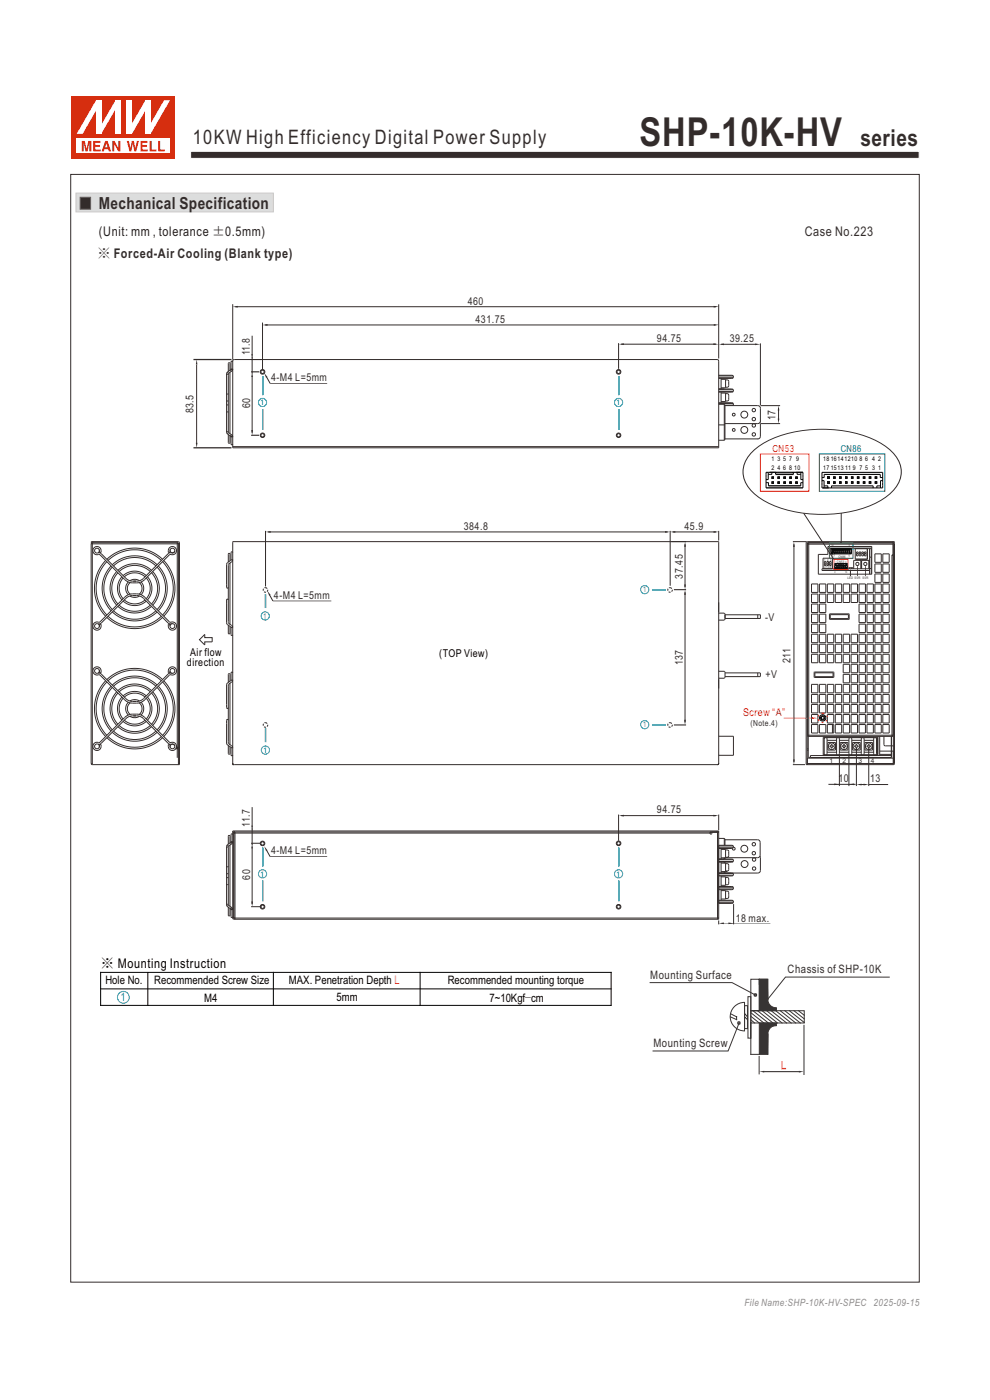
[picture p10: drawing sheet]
<svg xmlns="http://www.w3.org/2000/svg" width="210mm" height="297mm" viewBox="0 0 210 297" stroke-linecap="round" stroke-linejoin="round" font-family="sans-serif">
<path d="M21.4 209.8h108.2M31.4 206.3v7M58 206.3v6.9M89.1 206.3v7M129.6 206.3h-108.3v7h108.3M129.6 206.3v7" fill="none" stroke="#000" stroke-width=".21"/>
<circle cx="26.2" cy="211.6" r="1.25" fill="none" stroke="#008fd7" stroke-width=".21"/>
<path d="M155 215.1l1.2 .6v.6l-1.3-.6M157.9 213.3h.7v4.9h-.7zM157.9 215l.7 .7zM157.9 215.7l.7 .6M159.3 207.7h1.8v6.7h-1.8zM159.3 214.4h11.3v2.6h-11.3zM161.1 207.7h1.7v1.1h-1.7zM162.8 208.2l.1 3.8zM162.9 219.4l-.1 4.3M188.6 207.3h-22l-4.4 5.6M159.3 223.7h1.8" fill="none" stroke="#343435" stroke-width=".21"/>
<circle cx="161.9" cy="211.4" r=".06" fill="none" stroke="#343435" stroke-width=".51"/>
<path d="M161.1 207.7h1.8v4.4a1.68 1.68 0 0 0 1.8 1.7v.6h-3.6z" fill="#343435"/>
<path d="M161.1 207.7h1.8v4.4a1.68 1.68 0 0 0 1.8 1.7v.6h-3.6z" fill="none" stroke="#343435" stroke-width=".21"/>
<path d="M161.1 217h3.6v.6h-.4a1.6 1.6 0 0 0-1.4 1.4v4.7h-1.8z" fill="#343435"/>
<g fill="none" stroke="#343435" stroke-width=".21">
<path d="M137.9 208.5h17.4l4.9 2.6M155.6 213.8a3 3 0 0 1 2.3-1.2v6.1a3 3 0 0 1-2.7-1.7 3 3 0 0 1 .4-3.2zM156.7 217.1l-2.3 5.9h-15.9M158.7 211.4h.6v8.8h-.6zM159.3 217v6.7M159.3 214.8l2.7 2.2M159.3 215.6l1.8 1.4M159.3 216.4l.8 .6M159.7 214.4l3.3 2.6M160.7 214.4l3.3 2.6M161.1 217h3.6v.6h-.4a1.6 1.6 0 0 0-1.4 1.4v4.7h-1.8zM161.6 214.4l3.3 2.6"/>
<path d="M162.6 214.4l3.3 2.6M163.6 214.4l3.3 2.6M164.5 214.4l3.3 2.6M165.5 214.4l3.3 2.6M166.5 214.4l3.3 2.6M167.4 214.4l3.2 2.5M168.4 214.4l2.2 1.7M169.4 214.4l1.2 1"/>
</g>
<g fill="none" stroke="#343435" stroke-width=".51">
<path d="M162.3 212.5l.3 .1-.3 .1z"/>
<circle cx="156.7" cy="217" r=".12"/>
<circle cx="160.2" cy="211.1" r=".13"/>
</g>
<g fill="#333436">
<path d="M169.5 227.2l1 .1-1 .2z"/>
<path d="M161.1 227.3l1-.1v.3z"/>
</g>
<path d="M170.5 217.4v10.7" fill="none" stroke="#333436" stroke-width=".21"/>
<path d="M165.7 225.1h.3v1.4h.7v.3h-1z" fill="#f08519"/>
<path d="M161 224v3.9M161.9 227.3h8" fill="none" stroke="#333436" stroke-width=".21"/>
<path d="M40.4 32.1h154.6v1.5h-154.6z" fill-rule="evenodd" fill="#332c2b" stroke="#fefefe" stroke-width=".21"/>
<path d="M15.2 20.4h22v13.2h-22z" fill-rule="evenodd" fill="#d62e0f"/>
<path d="M16.3 29.4h19.8v3.1h-19.8z" fill-rule="evenodd" fill="#fefefe"/>
<g fill="#d62e0f">
<path d="M26.9 29.9h.4l.4 1.6 .3-1.6h.4l.3 1.6 .3-1.6h.5l-.6 2.2h-.4l-.3-1.7-.3 1.7h-.4z" fill-rule="evenodd"/>
<path d="M29.8 29.9h1.5v.4h-1.1v.5h1v.3h-1v.6h1.1v.4h-1.5z" fill-rule="evenodd"/>
<path d="M31.7 29.9h.5v1.8h1v.4h-1.5z" fill-rule="evenodd"/>
<path d="M33.5 29.9h.5v1.8h1v.4h-1.5z" fill-rule="evenodd"/>
<path d="M17.3 29.9h.7l.4 1.7 .3-1.7h.7v2.2h-.4v-1.8l-.4 1.8h-.5l-.4-1.8v1.8h-.4z" fill-rule="evenodd"/>
<path d="M19.8 29.9h1.5v.4h-1.1v.5h1v.3h-1v.6h1.2v.4h-1.6z" fill-rule="evenodd"/>
<path d="M22.6 30.4l.2 .9h-.5zM22.3 29.9l-.7 2.2h.4l.2-.4h.7l.2 .4h.5l-.8-2.2z" fill-rule="evenodd"/>
<path d="M23.8 29.9h.5l.8 1.5v-1.5h.4v2.2h-.4l-.9-1.6v1.6h-.4z" fill-rule="evenodd"/>
</g>
<g fill="#fff">
<path d="M24.5 21.3h1.1v7.1h-1.1z" fill-rule="evenodd"/>
<path d="M24.5 21.3h1.1l-4.1 7.1h-1.1z" fill-rule="evenodd"/>
<path d="M20.4 21.3h1.1v7.1h-1.1z" fill-rule="evenodd"/>
<path d="M20.4 21.3h1.1v.3l-4 6.8h-1.2z" fill-rule="evenodd"/>
<path d="M30.8 21.3h1.1v7.1h-1.1z" fill-rule="evenodd"/>
<path d="M34.8 21.3h1.3l-4.2 7.1h-1v-.3z" fill-rule="evenodd"/>
<path d="M26.9 21.3h1.1v7.1h-1.1z" fill-rule="evenodd"/>
<path d="M30.8 21.3h1.1v.2l-3.9 6.9h-1.1v-.3z" fill-rule="evenodd"/>
</g>
<path d="M16.1 41h41.9v4h-41.9z" fill-rule="evenodd" fill="#dcdddd" stroke="#c9caca" stroke-width=".21"/>
<path d="M17 41.8h2.2v2.6h-2.2z" fill-rule="evenodd" fill="#332c2b" stroke="#5f5d5d" stroke-width=".21"/>
<g fill="none" stroke="#332c2b" stroke-width=".21">
<path d="M49.7 76.3h102.5l.3 .3v18.4h-103.1M49.9 65.1h102M131.2 72.8v5.4M131.8 73h20.1M152.5 64.6v11.5M49.4 94.7h103.1M152.5 93.4h1.1M152.5 90.1h1.1M152.5 85.8h1.1M153.6 85.8l.2 .1v7.4l-.2 .1M153.6 85.8v7.6M153.8 86l7.2 .1 .3 .4v2.9"/>
<path d="M153.8 93.1h7M161.2 89.6l.1 3-.1 .3-.5 .2M161.3 89.3l-.1 .4-.5 .2h-6.9"/>
<circle cx="131.2" cy="78.9" r=".35"/>
<circle cx="131.2" cy="78.9" r=".49"/>
<circle cx="131.2" cy="92.3" r=".35"/>
<circle cx="131.2" cy="92.3" r=".48"/>
<circle cx="155.6" cy="91.2" r=".29"/>
<circle cx="155.6" cy="88" r=".29"/>
<circle cx="157.9" cy="88" r=".73"/>
<circle cx="157.9" cy="91.2" r=".73"/>
<circle cx="159.9" cy="88.9" r=".36"/>
<circle cx="159.9" cy="92.2" r=".36"/>
<circle cx="159.9" cy="90.3" r=".36"/>
<circle cx="159.9" cy="87" r=".35"/>
</g>
<g fill="#332c2b">
<path d="M131.2 73l1.1-.2v.4z"/>
<path d="M151.3 72.8l1.1 .2-1.1 .2z"/>
</g>
<g fill="none" stroke="#332c2b" stroke-width=".21">
<path d="M48.1 79.3l.1 .1 .2-.1M48.1 79.3v12.4M48.3 78.9l-.2 .4M48.3 78.9l.2 .3M48.4 79.3v12.4M48.5 79.2h.1M48.5 79.2l-.1 .1M48.8 78.5v-1.4l-.2-.1-.2 .1v1.7M48.8 79v13M48.9 78.5l.2 .2M48.9 78.5l-.6 .4M49 78.2l.2 .2 .2-.2"/>
<path d="M49 78.3l.1 .2 .3-.2-.3 .4M49 78.3l-.1 .2M49 78.3l.2 .1 .2-.1M49.1 78.7l-.6 .5M49.4 76.8l-.2-.2-.2 .2v1.5M49.4 64.5v11.8M49.7 76.3l-.3 .2v18.5M53.3 78.9h1.7M53.3 76.3h2.2M53.5 75.7v3.5M55.7 68.4v10M56.2 68.9h95.6"/>
<path d="M56.5 80l.8 1.3h12.1M152.5 79.6h2.8l.2 .2M152.5 79.8h3M155.5 79.8v.3M48.1 91.7l.2 .4M48.1 91.7l.1-.2 .2 .2M48.1 87.5l.1-.1 .2 .1M48.1 83.5l.1 .1 .2-.1M48.1 85.1h.3M48.1 85.9h.3M48.3 92.1h.1M48.3 92v.1"/>
<path d="M48.3 92.1l.6 .4M48.4 92.2v1.7l.2 .1 .2-.1v-1.5M48.4 91.7l.1 .1M48.5 91.8l-.2 .2M48.5 91.8l.6 .4M48.9 92.5l.1 .2M49 92.7v1.5l.1 .2 .3-.2M49.1 92.2l.3 .4-.3-.1-.1 .2M49.1 92.2l-.2 .3M49.4 92.8l-.2-.2-.2 .2M49.4 92.7l-.3-.1-.1 .1M53.3 92.3h1.7"/>
<path d="M152.5 82.5h2.7l.3 .2M152.5 85.4h2.8l.2 .2M152.5 85.6h3M152.5 83h3M152.5 82.7h3M152.5 80.1h3M153 80.3v2.2M153 83.2v2.2M153 83.4h.9v1.8h-.9M153 80.5h.9v1.8h-.9M153.8 90l-.2 .1M153.8 86h1.7"/>
<path d="M153.9 83.5h.5l.2 .3-.1 1.1-.6 .2M153.9 80.6h.5l.2 .3-.1 1.1-.6 .2M155.5 85.6v.4M155.5 82.7v.3M155.5 83l-.2 .2h-2.8M155.5 86h-.1M155.5 80.1l-.2 .2h-2.8"/>
<circle cx="55.7" cy="78.9" r=".49"/>
<circle cx="55.7" cy="78.9" r=".35"/>
<circle cx="55.7" cy="92.3" r=".48"/>
<circle cx="55.7" cy="92.3" r=".35"/>
</g>
<g fill="#332c2b">
<path d="M53.5 78.9l.2 1.1h-.4z"/>
<path d="M53.3 75.2h.4l-.2 1.1z"/>
</g>
<path d="M53.5 79.8v12" fill="none" stroke="#332c2b" stroke-width=".21"/>
<g fill="#332c2b">
<path d="M53.3 91.2h.4l-.2 1.1z"/>
<path d="M49.3 65.1l1.1-.2v.3z"/>
<path d="M55.7 69l1.1-.2v.3z"/>
<path d="M151.4 64.9l1.1 .1-1.1 .2z"/>
<path d="M151.4 68.8l1.1 .1-1.1 .2z"/>
<path d="M56 79.1l.7 .9-.3 .1z"/>
</g>
<path d="M53.5 71.2v4.1M153 73h7.4" fill="none" stroke="#332c2b" stroke-width=".21"/>
<path d="M152.5 73l1.1-.1v.3z" fill="#332c2b"/>
<path d="M161.3 72.9v13.1" fill="none" stroke="#332c2b" stroke-width=".21"/>
<path d="M160.2 72.9l1.1 .1-1.1 .2z" fill="#332c2b"/>
<path d="M161.4 86.1h4.1M161.4 89.9h4.1M165.1 86.6v2.5" fill="none" stroke="#332c2b" stroke-width=".21"/>
<g fill="#332c2b">
<path d="M165.2 86l.1 1.1h-.3z"/>
<path d="M165 88.8h.3l-.1 1.1z"/>
</g>
<path d="M41 76.3h8.1M41.7 77.3v16.8" fill="none" stroke="#332c2b" stroke-width=".21"/>
<g fill="#332c2b">
<path d="M41.7 76.3l.2 1h-.4z"/>
<path d="M41.5 93.9h.4l-.2 1.1z"/>
</g>
<g fill="none" stroke="#008fd7" stroke-width=".21">
<path d="M55.7 79.8v4M131.3 79.8v4M55.7 86.8v4.4M131.3 86.8v4.4"/>
<circle cx="55.7" cy="85.4" r=".87"/>
<circle cx="131.2" cy="85.4" r=".87"/>
</g>
<g fill="none" stroke="#332c2b" stroke-width=".21">
<path d="M41 95h8.1M171.2 115.2v47M171.3 115.1h18.4v-.2h-18.4l-.3 .2v47.1h18.5M171.3 115.1l-.1 .1M171.3 115.4h18.1M171.3 115.4h.3M171.6 115.2v41M173.6 117.6v4.2M185.6 117.5h1.3v1.8h-1.3zM185.6 119.6h1.3v1.8h-1.3zM187.3 117.5h1.3v1.8h-1.3zM187.3 119.6h1.3v1.8h-1.3z"/>
<path d="M189.2 117.8h.3v38.2h-18.2M189.4 114.9v.2M189.4 117.7v-2.5h-18.1v41h18.2M189.5 115.1l.2 .3v46.6M189.5 117.7h-.3v38.5M189.6 115.2l-.1 .2v46.6M172.1 123.9h1.4v1.8h-1.4zM172.1 126h1.4v1.8h-1.4zM172.1 128.1h1.4v1.8h-1.4zM172.1 130.3h1.4v1.8h-1.4zM172.1 132.4h1.4v1.8h-1.4zM172.1 134.5h1.4v1.8h-1.4z"/>
<path d="M172.1 136.7h1.4v1.8h-1.4zM172.1 138.8h1.4v1.8h-1.4zM173.8 123.9h1.4v1.8h-1.4zM173.8 126h1.4v1.8h-1.4zM173.8 128.1h1.4v1.8h-1.4zM173.8 130.3h1.4v1.8h-1.4zM173.8 132.4h1.4v1.8h-1.4zM173.8 134.5h1.4v1.8h-1.4zM173.8 136.7h1.4v1.8h-1.4zM173.8 138.8h1.4v1.8h-1.4zM175.5 123.9h1.4v1.8h-1.4zM175.5 126h1.4v1.8h-1.4z"/>
<path d="M175.5 134.5h1.4v1.8h-1.4zM175.5 136.7h1.4v1.8h-1.4zM175.5 138.8h1.4v1.8h-1.4zM175.9 130.3l4.2-.1v1.1l-4.1 .1zM176.1 130.4h3.9v.8h-3.9zM177.2 123.9h1.3v1.8h-1.3zM177.2 126h1.3v1.8h-1.3zM177.2 134.5h1.3v1.8h-1.3zM177.2 136.7h1.3v1.8h-1.3zM177.2 138.8h1.3v1.8h-1.3zM178.9 123.9h1.3v1.8h-1.3zM178.9 126h1.3v1.8h-1.3z"/>
<path d="M178.9 134.5h1.3v1.8h-1.3zM178.9 136.7h1.3v1.8h-1.3zM178.9 138.8h1.3v1.8h-1.3zM180.5 123.9h1.4v1.8h-1.4zM180.5 126h1.4v1.8h-1.4zM180.5 134.5h1.4v1.8h-1.4zM180.5 136.7h1.4v1.8h-1.4zM180.5 138.8h1.4v1.8h-1.4zM182.2 123.9h1.4v1.8h-1.4zM182.2 126h1.4v1.8h-1.4zM182.2 128.1h1.4v1.8h-1.4zM182.2 130.3h1.4v1.8h-1.4z"/>
<path d="M182.2 132.4h1.4v1.8h-1.4zM182.2 134.5h1.4v1.8h-1.4zM182.2 136.7h1.4v1.8h-1.4zM182.2 138.8h1.4v1.8h-1.4zM183.9 138.8h1.4v1.8h-1.4zM183.9 136.7h1.4v1.8h-1.4zM183.9 123.9h1.4v1.8h-1.4zM183.9 126h1.4v1.8h-1.4zM183.9 128.1h1.4v1.8h-1.4zM183.9 130.3h1.4v1.8h-1.4zM183.9 132.4h1.4v1.8h-1.4zM183.9 134.5h1.4v1.8h-1.4z"/>
<path d="M185.6 138.8h1.3v1.8h-1.3zM185.6 136.7h1.3v1.8h-1.3zM185.6 121.8h1.3v1.8h-1.3zM185.6 123.9h1.3v1.8h-1.3zM185.6 126h1.3v1.8h-1.3zM185.6 128.1h1.3v1.8h-1.3zM185.6 130.3h1.3v1.8h-1.3zM185.6 132.4h1.3v1.8h-1.3zM185.6 134.5h1.3v1.8h-1.3zM187.3 138.8h1.3v1.8h-1.3zM187.3 136.7h1.3v1.8h-1.3zM187.3 134.5h1.3v1.8h-1.3z"/>
<path d="M187.3 121.8h1.3v1.8h-1.3zM187.3 123.9h1.3v1.8h-1.3zM187.3 126h1.3v1.8h-1.3zM187.3 128.1h1.3v1.8h-1.3zM187.3 130.3h1.3v1.8h-1.3zM187.3 132.4h1.3v1.8h-1.3zM155.5 156.2v4M171.2 159.2h.2M171.2 158.9h.2M171.3 156h.3M171.4 156.2v4.6M172.1 153.7h1.4v1.8h-1.4z"/>
<path d="M172.1 151.6h1.4v1.8h-1.4zM172.1 149.4h1.4v1.8h-1.4zM172.1 145.2h1.4v1.8h-1.4zM172.1 147.3h1.4v1.8h-1.4zM172.7 142.6h4.1l.1 1.1h-4.2zM172.9 142.7h3.8v.9h-3.8zM173.8 153.7h1.4v1.8h-1.4zM173.8 149.4h1.4v1.8h-1.4zM173.8 145.2h1.4v1.8h-1.4zM173.8 147.3h1.4v1.8h-1.4zM174.8 156.5v.3M174.8 159.9v.2"/>
<path d="M175.3 156.5h10.6v3.6h-10.6M175.5 153.7h1.4v1.8h-1.4zM175.5 151.6h1.4v1.8h-1.4zM175.5 149.4h1.4v1.8h-1.4zM175.5 145.2h1.4v1.8h-1.4zM175.5 147.3h1.4v1.8h-1.4zM176.6 153.7v1.8M177.2 153.7h1.3v1.8h-1.3zM177.2 151.6h1.3v1.8h-1.3zM177.2 149.4h1.3v1.8h-1.3zM177.2 147.3h1.3v1.8h-1.3zM177.2 145.2h1.3v1.8h-1.3z"/>
<path d="M177.6 156.5l-.1 .2v3.2l.1 .2M177.9 156.5l.2 .2v3.2l-.2 .2M178.1 159.6h2M178.1 157.1h2M178.2 157.5h1.7v1.6h-1.7zM178.7 158.2h.2v-.3h.2v.3h.3v.2h-.3v.3h-.2v-.3h-.2zM178.9 153.7h1.3v1.8h-1.3zM178.9 151.6h1.3v1.8h-1.3zM178.9 149.4h1.3v1.8h-1.3zM178.9 147.3h1.3v1.8h-1.3zM178.9 145.2h1.3v1.8h-1.3zM178.9 140.9h1.3v1.8h-1.3z"/>
<path d="M178.9 143.1h1.3v1.8h-1.3zM180.2 156.5l-.1 .3v3.1l.1 .2M180.5 156.5l.2 .3v3.1l-.2 .2M180.5 153.7h1.4v1.8h-1.4zM180.5 151.6h1.4v1.8h-1.4zM180.5 149.4h1.4v1.8h-1.4zM180.5 147.3h1.4v1.8h-1.4zM180.5 145.2h1.4v1.8h-1.4zM180.5 143.1h1.4v1.8h-1.4zM180.5 140.9h1.4v1.8h-1.4zM180.7 159.6h2M180.7 157.1h2"/>
<path d="M180.9 157.5h1.6v1.6h-1.6zM181.6 157.9h.2v.3h.3v.2h-.3v.3h-.2v-.3h-.3v-.2h.3zM181.7 158.6v8.2M182.2 153.7h1.4v1.8h-1.4zM182.2 151.6h1.4v1.8h-1.4zM182.2 149.4h1.4v1.8h-1.4zM182.2 147.3h1.4v1.8h-1.4zM182.2 145.2h1.4v1.8h-1.4zM182.2 143.1h1.4v1.8h-1.4zM182.2 140.9h1.4v1.8h-1.4zM182.8 156.5l-.1 .3v3.1l.1 .2M183.2 156.5l.1 .3v3.1l-.1 .2"/>
<path d="M183.3 159.6h2M183.3 157.1h2M183.5 157.5h1.6v1.6h-1.6zM183.9 158.2h.3v-.3h.2v.3h.3v.2h-.3v.3h-.2v-.3h-.3zM183.9 153.7h1.4v1.8h-1.4zM183.9 151.6h1.4v1.8h-1.4zM183.9 149.4h1.4v1.8h-1.4zM183.9 147.3h1.4v1.8h-1.4zM183.9 145.2h1.4v1.8h-1.4zM183.9 143.1h1.4v1.8h-1.4zM183.9 140.9h1.4v1.8h-1.4zM184.3 158.6v8.2"/>
<path d="M185.5 156.5l-.2 .2v3.2l.2 .2M185.6 153.7h1.3v1.8h-1.3zM185.6 151.6h1.3v1.8h-1.3zM185.6 149.4h1.3v1.8h-1.3zM185.6 147.3h1.3v1.8h-1.3zM185.6 145.2h1.3v1.8h-1.3zM185.6 143.1h1.3v1.8h-1.3zM185.6 140.9h1.3v1.8h-1.3zM185.8 156.5l.1 .3M185.9 159.9l-.1 .2M186.2 156.2v4.1M186.6 156.2v4.1"/>
<path d="M187.3 153.7h1.3v1.8h-1.3zM187.3 151.6h1.3v1.8h-1.3zM187.3 149.4h1.3v1.8h-1.3zM187.3 147.3h1.3v1.8h-1.3zM187.3 145.2h1.3v1.8h-1.3zM187.3 143.1h1.3v1.8h-1.3zM187.3 140.9h1.3v1.8h-1.3zM187.5 156.2l.1 1.9 1.8 .1 .1 .1M189.1 156.2v4.5M189.2 156h.3M189.5 151.7h.1M189.5 159.3v2.9"/>
<path d="M189.5 159.2l-.1 .1h-2.8M155.5 179.5v.3M155.6 179.8a.29 .29 0 0 1 .3 .2 .29 .29 0 0 1-.3 .3 .29 .29 0 0 1-.2-.3M160.7 178.2l.4 .1 .1 .3v2.9l-.2 .3-.3 .2M171.2 162l.1 .1M171.3 162h18.4M171.9 160.7l-.2-.1v.2M171.9 160.7h17.2M174.6 160.3v-3.9h11.5v3.9M174.6 160.2h11.5M182.2 166.4h1.5M184.3 166.4h4.1"/>
<path d="M186.6 160h2.5M189.1 160.3h-17.2v.4M189.5 160.8h-18.1l-.1 .3v1.1M189.7 162l-.2 .2M155.5 188.2v.4M155.5 191.1v.4M155.5 185.3v.4M155.5 182.4v.4M155.6 191.8v4.3M161.2 181.6l.1 3.1-.3 .4-5.6 .1"/>
<circle cx="179" cy="158.3" r=".7"/>
<circle cx="181.7" cy="158.3" r=".7"/>
<circle cx="184.3" cy="158.3" r=".7"/>
<circle cx="159.9" cy="179.1" r=".36"/>
<circle cx="157.9" cy="180" r=".73"/>
<circle cx="157.9" cy="183.3" r=".73"/>
<circle cx="159.9" cy="181" r=".36"/>
<circle cx="160" cy="182.3" r=".36"/>
<circle cx="160" cy="184.3" r=".36"/>
</g>
<g fill="#332c2b">
<path d="M181.7 166.4l1.1-.1v.3z"/>
<path d="M183.2 166.3l1.1 .1-1.1 .2z"/>
</g>
<path d="M175.7 166.4h5.8M178.1 160.1v6.7M180.1 160.1v6.7" fill="none" stroke="#332c2b" stroke-width=".21"/>
<g fill="#332c2b">
<path d="M177 166.2l1.1 .2-1.1 .2z"/>
<path d="M180.1 166.4l1.1-.2v.4z"/>
</g>
<g fill="none" stroke="#332c2b" stroke-width=".21">
<path d="M49.4 114.9h103.1v47.1l-.3 .2M142.2 112.6v11.7M142.7 112.8h9.2M152.5 112.6v2.1M168.2 114.9h2.8M168.4 115.5v46.2M170.5 108.9l6.4 9.8M173.6 117.6h2v-1.7h9.3v5.9h-11.3M174.9 119.1h.3v.9h-.3zM174.9 119.6h.3M175.4 119.1h.3v.9h-.3zM175.4 119.6h.3"/>
<path d="M175.6 116.4h9.3M175.6 116h9.3M176 119.1h.3v.9h-.3zM176 119.6h.3M181.4 116.4v2.2h2.6v-2.2M181.7 117.1h.3v.8h-.3zM181.7 117.4h.3M182.2 117.1h.4v.8h-.4zM182.2 117.4h.4M182.7 119.1h.1M182.8 117.1h.3v.8h-.3zM182.8 117.4h.3"/>
<path d="M183.4 117.1h.3v.8h-.3zM183.4 117.4h.3M184.4 116.4v5.4M184.4 118.2h.4M184.8 116.4v5.4M160.7 130.4v.8M161.3 130.4v.8M174.6 120.7v-2.3h2v2.3M179.9 120.7v-.3h1v.3M180.2 120.4v.3M180.4 120.9v1.3M180.6 120.4v.3"/>
<path d="M181.1 120.7v-1.8h1.6v1.8M181.9 120.1v2.1M182.8 120.7v-1.8h1.5v1.8M183.6 120.1v2.1M184.4 120.7h-10v.3h10M184.4 120.6h.4M152.5 156.2h3M160.7 142.7v.8M161.3 142.7v.8M174.8 156.5h.5l.1 .2v3.2l-.1 .2h-.5M175 156.5l-.2 .2v3.2l.2 .2M175.4 159.6h2.1"/>
<path d="M175.4 157.1h2.1M175.6 157.5h1.6v1.6h-1.6zM176 158.2h.3v-.3h.2v.3h.3v.2h-.3v.3h-.2v-.3h-.3zM49.4 176.3h103.1v18.7h-102.9M49.4 176.5h103.1M49.6 176.7h101M150.6 176.5l.1 .4M151 176.5l-.1 .4-.3-.1M152.1 176.3v.2M152.2 176.5v18.5M152.5 161.9l-.3 .3h-102.5M152.5 177.9h1.1"/>
<path d="M152.5 176.5l-1.8 .1M152.5 160.2h3M153.6 177.9l.2 .1v1.3M153.6 177.9v1.4M153.8 178.2h6.9M168.2 162.2h2.6M49.6 194.8h102.9M153.6 180v.2M153.6 182v.2M153.8 180v.2M153.8 182v.1M154.1 182h6.6"/>
<circle cx="181.9" cy="119.6" r=".34"/>
<circle cx="183.6" cy="119.6" r=".33"/>
<circle cx="176.4" cy="158.3" r=".71"/>
<circle cx="131.2" cy="178.9" r=".48"/>
<circle cx="131.2" cy="178.9" r=".35"/>
<circle cx="131.2" cy="192.4" r=".48"/>
<circle cx="131.2" cy="192.4" r=".35"/>
</g>
<path d="M175.9 115.2h5v3.2h-5z" fill="none" stroke="#009b4c" stroke-width=".21"/>
<path d="M176.9 118.7h3v2.2h-3z" fill="none" stroke="#e62129" stroke-width=".21"/>
<g fill="#000" stroke="#000" stroke-width=".21">
<path d="M163.8 101.2h.3v.3h-.3z" fill-rule="evenodd"/>
<path d="M163.8 102.2h.3v.3h-.3z" fill-rule="evenodd"/>
<path d="M165 102.2h.3v.3h-.3z" fill-rule="evenodd"/>
<path d="M165 101.2h.3v.3h-.3z" fill-rule="evenodd"/>
<path d="M166.3 102.2h.3v.3h-.3z" fill-rule="evenodd"/>
<path d="M166.3 101.2h.3v.3h-.3z" fill-rule="evenodd"/>
<path d="M167.5 102.2h.4v.3h-.4z" fill-rule="evenodd"/>
<path d="M167.5 101.2h.4v.3h-.4z" fill-rule="evenodd"/>
<path d="M168.8 102.2h.3v.3h-.3z" fill-rule="evenodd"/>
<path d="M168.8 101.2h.3v.3h-.3z" fill-rule="evenodd"/>
<path d="M175.6 101.2h.3v.3h-.3z" fill-rule="evenodd"/>
<path d="M175.6 102.2h.3v.3h-.3z" fill-rule="evenodd"/>
<path d="M175.6 101.2h.3v.3h-.3z" fill-rule="evenodd"/>
<path d="M175.6 102.2h.3v.3h-.3z" fill-rule="evenodd"/>
<path d="M176.8 101.2h.3v.3h-.3z" fill-rule="evenodd"/>
<path d="M176.8 102.2h.3v.3h-.3z" fill-rule="evenodd"/>
<path d="M178.1 101.2h.3v.3h-.3z" fill-rule="evenodd"/>
<path d="M178.1 102.2h.3v.3h-.3z" fill-rule="evenodd"/>
<path d="M179.4 101.2h.3v.3h-.3z" fill-rule="evenodd"/>
<path d="M179.4 102.2h.3v.3h-.3z" fill-rule="evenodd"/>
<path d="M180.6 101.2h.3v.3h-.3z" fill-rule="evenodd"/>
<path d="M180.6 102.2h.3v.3h-.3z" fill-rule="evenodd"/>
<path d="M181.9 101.2h.3v.3h-.3z" fill-rule="evenodd"/>
<path d="M181.9 102.2h.3v.3h-.3z" fill-rule="evenodd"/>
<path d="M183.1 101.2h.4v.3h-.4z" fill-rule="evenodd"/>
<path d="M183.1 102.2h.4v.3h-.4z" fill-rule="evenodd"/>
<path d="M184.4 101.2h.3v.3h-.3z" fill-rule="evenodd"/>
<path d="M184.4 102.2h.3v.3h-.3z" fill-rule="evenodd"/>
<path d="M185.7 101.2h.3v.3h-.3z" fill-rule="evenodd"/>
<path d="M185.7 102.2h.3v.3h-.3z" fill-rule="evenodd"/>
</g>
<g fill="none" stroke="#000" stroke-width=".21">
<path d="M162.5 102.4h.5M162.5 101.4v-1.2h7.8v1.2M163 100.2v1.5h-.5M163 100.6h.7M163.7 100.2v.4M163.8 101.2h.3v.3h-.3zM163.8 102.2h.3v.3h-.3zM164.5 100.6h3.8M164.5 100.2v.4M165 102.2h.3v.3h-.3zM165 101.2h.3v.3h-.3zM166.3 102.2h.3v.3h-.3z"/>
<path d="M166.3 101.2h.3v.3h-.3zM167.5 102.2h.4v.3h-.4zM167.5 101.2h.4v.3h-.4zM168.3 100.2v.4M168.8 102.2h.3v.3h-.3zM168.8 101.2h.3v.3h-.3zM169.1 100.6h.8M169.1 100.2v.4M169.8 102.4h.5M169.9 100.2v1.5h.4M174.3 102h.5v1.5M174.4 102.3v1.2h12.8v-1.2"/>
<path d="M174.4 101.3h.4M174.8 103.1h.8M175.6 101.2h.3v.3h-.3zM175.6 102.2h.3v.3h-.3zM175.6 103.1v.4M176.4 103.1h8.8M176.4 103.1v.4M176.8 101.2h.3v.3h-.3zM176.8 102.2h.3v.3h-.3zM178.1 101.2h.3v.3h-.3zM178.1 102.2h.3v.3h-.3zM179.4 101.2h.3v.3h-.3z"/>
<path d="M179.4 102.2h.3v.3h-.3zM180.6 101.2h.3v.3h-.3zM180.6 102.2h.3v.3h-.3zM181.9 101.2h.3v.3h-.3zM181.9 102.2h.3v.3h-.3zM183.1 101.2h.4v.3h-.4zM183.1 102.2h.4v.3h-.4zM184.4 101.2h.3v.3h-.3zM184.4 102.2h.3v.3h-.3zM185.2 103.1v.4M185.7 101.2h.3v.3h-.3zM185.7 102.2h.3v.3h-.3z"/>
<path d="M186.7 101.3h.5M186.8 103.1h-.8v.4M187.2 102h-.4v1.5"/>
</g>
<g fill="#332c2b">
<path d="M151.4 112.7l1.1 .1-1.1 .2z"/>
<path d="M168.4 114.9l.2 1.1h-.4z"/>
<path d="M168.2 161.1h.4l-.2 1.1z"/>
<path d="M145.1 152.7h.4l-.2 1.1z"/>
<path d="M142.2 112.8l1.1-.1v.3z"/>
</g>
<path d="M56.9 112.8h84.7" fill="none" stroke="#332c2b" stroke-width=".21"/>
<path d="M141.1 112.7l1.1 .1-1.1 .2z" fill="#332c2b"/>
<path d="M142.4 114.9h3.1M145.3 115.5v9" fill="none" stroke="#332c2b" stroke-width=".21"/>
<g fill="#332c2b">
<path d="M145.3 114.9l.2 1.1h-.4z"/>
<path d="M145.1 124h.4l-.2 1.1z"/>
</g>
<path d="M142.9 125.1h2.6M145.3 125.7v27.5M142.9 153.8h2.6" fill="none" stroke="#332c2b" stroke-width=".21"/>
<path d="M145.3 125.1l.2 1.1h-.4z" fill="#332c2b"/>
<path d="M152.5 195.3v.8M153 195.9h10.4" fill="none" stroke="#332c2b" stroke-width=".21"/>
<g fill="#332c2b">
<path d="M152.5 195.9l1.1-.2v.4z"/>
<path d="M154.5 195.7l1.1 .2-1.1 .2z"/>
</g>
<g fill="none" stroke="#332c2b" stroke-width=".21">
<path d="M131.2 172.8v5.6M131.8 173h20.1M152.5 179.5h3l-.2-.2h-2.8v12.3h2.8l.2-.1h-3M152.5 179.8h3l-.3 .2h-2.7M152.5 188.6h3l-.3 .1h-2.7M152.5 188.1h2.8l.2 .1h-3M152.5 182.2h2.8l.2 .2h-3M152.5 182.8h3l-.2 .1h-2.8M152.5 191h2.8l.2 .1h-3M152.5 185.1h2.7l.3 .2h-3M152.5 185.7h3l-.2 .1h-2.8M153 180v2.2"/>
<path d="M153 182.9v2.2M153 185.8v2.3M153 188.7v2.3M153 188.9h.9v1.8h-.9M153 180.2h.9v1.8h-.9M153 183.1h.9v1.8h-.9M153 186h.9v1.8h-.9M153.6 182v.2M153.6 182.9v.2M153.6 184.9v.2M153.8 182v.2M153.8 182.9v.2"/>
<path d="M153.8 184.9v.2M153.9 189l.5 .1 .2 .2-.1 1.1-.6 .2M153.9 186.1h.5l.2 .3-.1 1.1-.6 .2M153.9 183.2h.5l.2 .3-.1 1.1-.6 .2M153.9 180.3h.5l.2 .3-.1 1.1-.6 .2M154.3 184.8l-.4 .1M154.3 181.9l-.4 .1"/>
</g>
<g fill="#332c2b">
<path d="M131.2 173l1.1-.1v.3z"/>
<path d="M151.3 172.9l1.1 .1-1.1 .2z"/>
</g>
<g fill="none" stroke="#332c2b" stroke-width=".21">
<path d="M56.3 112.6v11.8M57.1 126.1l.8 1.4h12.4M152.5 130.1h1.1l.2 .2v1.1l-.2 .1-1.1 .1M152.5 127.8v2M153.8 131.2h7.5M153.8 130.4h7.5M152.5 142.4h1.1l.2 .2v1.1l-.2 .2h-1.1M152.5 144.1v2M153.8 143.5h7.4M153.8 142.7h7.4"/>
<circle cx="55.7" cy="178.9" r=".48"/>
<circle cx="55.7" cy="178.9" r=".35"/>
<circle cx="55.7" cy="192.4" r=".48"/>
<circle cx="55.7" cy="192.4" r=".35"/>
</g>
<path d="M56.3 112.8l1.1-.1v.3z" fill="#332c2b"/>
<g fill="none" stroke="#332c2b" stroke-width=".21">
<path d="M19.3 115.4h18.5M19.4 114.9h18.4l.3 .2v47.1h-18.5M19.4 115.1h18.4v47.1M21.5 117.5l5.4 5.4 .8 .3 1.3 .1 .7-.1 .6-.4 5.4-5.4 .3-.1a.63 .63 0 0 0 .8 0 .63 .63 0 0 0 .2-.7 .51 .51 0 0 0-.5-.3 .51 .51 0 0 0-.4 .5v.4h-.4v-.4a.89 .89 0 0 1 1.1-.8 .89 .89 0 0 1 .6 1.3 .89 .89 0 0 1-1.3 .3l-5.5 5.4-.7 .5-.8 .1h-1.4l-1-.4-5.5-5.5M22.7 118.6a8.5 8.5 0 0 1 11.8 0M22.9 118.9a8.2 8.2 0 0 1 11.3 0M23.8 119.8a6.9 6.9 0 0 1 9.5 0M34.5 119.2a8.2 8.2 0 0 1 0 11.3M34.7 118.9a8.5 8.5 0 0 1 0 11.8M36.1 116.6a.5 .5 0 0 0 .3 .6 .5 .5 0 0 0 .7-.3M37.6 115.1v45.7M37.6 115.1v.3"/>
<path d="M48.8 119v-1.5l-.2-.1-.2 .1v1.7M48.8 119.4v13M49 118.6l.1 .2 .3-.1M49.4 117.2l-.3-.1-.1 .1v1.6l-.9 .9v4.9l.2 .2 .1-.2M49.4 118.8l-1 .9v12.5l1 .8M49.4 114.9v47.3h.2M21.2 131.9l5.6-5.5 .7-.3 1.5-.1 .9 .2 .7 .4 5.4 5.4a.94 .94 0 0 1 1.2 .3 .94 .94 0 0 1-.1 1.2 .87 .87 0 0 1-.9 .1 .87 .87 0 0 1-.5-.8v-.4h.4v.4M21.5 132.2l5.4-5.5 1-.3 1.2-.1 1.2 .5 5.7 5.5a.84 .84 0 0 1 1.1 .4 .51 .51 0 0 1-.5 .6 .51 .51 0 0 1-.5-.5M22.7 131a8.5 8.5 0 0 0 11.8 0M22.9 130.7a8.2 8.2 0 0 0 11.3 0M23.8 129.8a6.9 6.9 0 0 0 9.5 0M24.1 120.1a6.5 6.5 0 0 1 9 0"/>
<path d="M24.1 129.6a6.6 6.6 0 0 0 9 0M25 121a5.2 5.2 0 0 1 7.1 0M25 128.6a5.2 5.2 0 0 0 7.1 0M25 121.5a4.9 4.9 0 0 0 0 6.6M25.3 121.2a4.9 4.9 0 0 1 6.6 0M25.3 128.4a4.9 4.9 0 0 0 6.6 0M25.9 122.4a3.7 3.7 0 0 0 0 4.9M26.1 122.1a3.6 3.6 0 0 1 4.9 0M26.1 127.5a3.7 3.7 0 0 0 4.9 0M26.1 122.6a3.3 3.3 0 0 0 0 4.4M26.4 122.4a3.3 3.3 0 0 1 4.4 0M26.4 127.3a3.3 3.3 0 0 0 4.4 0"/>
<path d="M27.2 123.5a1.9 1.9 0 0 0 0 2.7M27.6 126.4l.9 .3 1.1-.3M27.6 123.2l.8-.3 .7 .1 .5 .2M27.6 123.6a1.58 1.58 0 0 0 0 2.5M28.3 123.3h.6M28.3 126.3h.6M29.5 123.6a1.57 1.57 0 0 1 0 2.5M29.9 123.5a1.93 1.93 0 0 1 0 2.7M31 122.6a3.3 3.3 0 0 1 0 4.4M31.3 122.4a3.7 3.7 0 0 1 0 4.9M32.1 121.5a4.9 4.9 0 0 1 0 6.6M32.4 121.2a5.2 5.2 0 0 1 0 7.2"/>
<path d="M33.3 120.3a6.6 6.6 0 0 1 0 9M33.6 120.1a6.9 6.9 0 0 1 0 9.5M36.6 132.3l-.4 .2-.1 .3M43.4 134.6v.7h1.6v.9h-1.6v.6l-1.1-1.1zM48.4 127.3l-.2-.2-.1 .1v5l.9 .8v1.6l.2 .2 .2-.1M48.4 132.6v1.7l.2 .2 .2-.2v-1.4M49.4 133.2l-.3-.1-.1 .1M21.2 157.4l5.5-5.4 1-.5h1.4l.8 .2 .7 .4 5.4 5.4a.93 .93 0 0 1 1.3 .4 .93 .93 0 0 1-.4 1.2 .87 .87 0 0 1-1.2-.8v-.3h.4v.3a.53 .53 0 0 0 .7 .5 .53 .53 0 0 0 .3-.8 .53 .53 0 0 0-.9-.1l-.5-.2-5.4-5.3-.6-.4-.7-.1h-1.3l-.8 .4-5.4 5.4M22.7 156.5a8.5 8.5 0 0 0 11.8 0M22.7 144.2a8.5 8.5 0 0 1 11.8 0M22.9 144.4a8.2 8.2 0 0 1 11.3 0M22.9 156.2a8.2 8.2 0 0 0 11.3 0"/>
<path d="M23.8 145.3a6.9 6.9 0 0 1 9.5 0M23.8 155.3a6.9 6.9 0 0 0 9.5 0M24.1 155.1a6.5 6.5 0 0 0 9 0M24.1 145.6a6.6 6.6 0 0 1 9 0M25 154.2a5.2 5.2 0 0 0 7.1 0M25 146.5a5.2 5.2 0 0 1 7.1 0M25 147a4.9 4.9 0 0 0 0 6.6M25.3 153.9a4.9 4.9 0 0 0 6.6 0M25.3 146.8a4.9 4.9 0 0 1 6.6 0M25.9 147.9a3.7 3.7 0 0 0 0 4.9M26.1 153a3.6 3.6 0 0 0 4.9 0M26.1 147.6a3.6 3.6 0 0 1 4.9 0"/>
<path d="M26.1 148.1a3.3 3.3 0 0 0 0 4.4M26.4 152.8a3.3 3.3 0 0 0 4.4 0M26.4 147.9a3.3 3.3 0 0 1 4.4 0M27.2 149a1.9 1.9 0 0 0 0 2.7M27.6 148.7l.9-.3 1.1 .3M27.6 152l.8 .2h.7l.5-.2M27.6 149.1a1.58 1.58 0 0 0 0 2.5M28.3 151.9h.6M28.3 148.8h.6M29.5 149.1a1.57 1.57 0 0 1 0 2.5M29.9 149a1.93 1.93 0 0 1 0 2.7M31 148.1a3.3 3.3 0 0 1 0 4.4"/>
<path d="M31.3 147.9a3.7 3.7 0 0 1 0 4.9M32.1 147a4.9 4.9 0 0 1 0 6.6M32.4 146.8a5.2 5.2 0 0 1 0 7.1M33.3 145.8a6.6 6.6 0 0 1 0 9M33.6 145.6a6.9 6.9 0 0 1 0 9.5M34.5 144.7a8.2 8.2 0 0 1 0 11.3M34.7 144.4a8.5 8.5 0 0 1 0 11.8M36.1 142.3v.4h-.4v-.4a.89 .89 0 0 1 1.1-.8 .89 .89 0 0 1 .6 1.3 .89 .89 0 0 1-1.3 .4l-5.5 5.4-.7 .4-.9 .2-1.5-.1-.7-.3-5.6-5.6M36.1 142.3a.53 .53 0 0 1 .7-.4 .53 .53 0 0 1 .3 .8 .53 .53 0 0 1-.9 .1l-.5 .1-5.4 5.4-1.2 .5h-1.4l-.8-.4-5.4-5.4M36.1 142.3l.1 .4 .4 .2M37.1 158.3a.5 .5 0 0 0-.6-.4 .5 .5 0 0 0-.4 .7M37.4 158.6h.4"/>
<path d="M37.6 158.5v.4M37.8 158.5l-.4 .2 .1 .2h.3M48.4 152.8l-.1-.2-.2 .2v4.9l.9 .9v1.6l.1 .1 .3-.1M48.4 158.1v1.8l.2 .1 .2-.1v-1.5M48.8 144.5v-1.5l-.2-.1-.2 .1v1.8M48.8 144.9v13.1M49 144.1l.1 .2 .3-.1M49.4 142.7l-.2-.1-.2 .2v1.5l-.9 .9v4.9l.2 .2 .1-.2M49.4 144.3l-1 .9v12.5l1 .9M49.4 158.7l-.3-.1-.1 .2M37.8 161.9h.3M48.1 179.6l.1 .1 .2-.1"/>
<path d="M48.1 179.6v12.3M48.3 179.2l-.2 .4M48.3 179.2l.2 .3M48.4 179.6v12.3M48.5 179.5l-.1 .1M48.8 178.8v-1.4l-.2-.2-.2 .2v1.7M48.8 179.3v13M48.9 178.7l.2 .3M48.9 178.7l-.6 .5M49 178.5l.2 .1 .2-.1M49 178.6l.1 .1 .3-.1-.3 .4M49 178.6l-.1 .1"/>
<path d="M49 178.6l.1 .1 .3-.1M49.1 179l-.6 .5M49.4 177l-.3-.1-.1 .2v1.5M49.4 161.9l.3 .3M49.4 176.3v18.5M49.6 162.2h.1M49.6 176.5v18.3M49.6 176.7h.2M49.7 176.3v.2M49.8 176.5v18.5M53.3 178.9h1.9M53.5 175.7v3.5"/>
<path d="M48.1 191.9l.2 .5M48.1 183.8l.1 .1 .2-.1M48.1 187.8l.1-.2 .2 .2M48.1 191.9l.1-.1 .2 .1M48.1 186.2h.3M48.1 185.4h.3M48.3 192.4l.6 .4M48.4 192.5v1.7l.2 .1 .2-.1v-1.5M48.4 191.9l.1 .2M48.5 192.1l-.2 .3M48.5 192.1h.1M48.5 192.1l.6 .4"/>
<path d="M48.9 192.8l.1 .1M49 192.9v1.6l.2 .1 .2-.1M49.1 192.5l.3 .4-.3-.1-.1 .1M49.1 192.5l-.2 .3M49.4 194.8l.2 .2M49.4 193.1l-.2-.2-.2 .2M49.4 193l-.3-.1-.1 .1M49.4 194.8h.4M49.6 194.8h.1M53.3 192.3h2.2M56.5 180.4l.8 1.3h12.1"/>
</g>
<g fill="#332c2b">
<path d="M53.5 178.9l.2 1.1h-.4z"/>
<path d="M53.3 175.2h.4l-.2 1.1z"/>
</g>
<path d="M53.5 179.8v12" fill="none" stroke="#332c2b" stroke-width=".21"/>
<path d="M53.3 191.2h.4l-.2 1.1z" fill="#332c2b"/>
<g fill="none" stroke="#332c2b" stroke-width=".21">
<path d="M19.4 114.9v.2M19.4 115.2h.2v47l-.3-.2zM19.5 115.2l.1 .2M19.7 114.9v.2M21.1 116.6v.4l-.3 .3M21.5 117.5l-.4-.2a.61 .61 0 0 1-.8 0 .61 .61 0 0 1-.2-.8 .52 .52 0 0 1 .6-.2 .52 .52 0 0 1 .4 .5v.4h.3v-.4a.89 .89 0 0 0-1.1-.8 .89 .89 0 0 0-.6 1.3 .89 .89 0 0 0 1.4 .3l.1 .1M22.4 118.9a8.5 8.5 0 0 0 0 11.8M22.7 119.2a8.2 8.2 0 0 0 0 11.3M20.8 132.3l.2 .3 .1 .4M21.2 131.9l-.1 .1a.94 .94 0 0 0-1.2 .3 .94 .94 0 0 0 .1 1.2 .87 .87 0 0 0 1 .1 .87 .87 0 0 0 .4-.8v-.4h-.3v.4a.53 .53 0 0 1-.7 .5 .53 .53 0 0 1-.3-.8 .53 .53 0 0 1 .8-.1l.6-.2M23.6 120.1a6.9 6.9 0 0 0 0 9.5M23.8 120.3a6.6 6.6 0 0 0 0 9"/>
<path d="M24.8 121.2a5.2 5.2 0 0 0 0 7.2M20.8 157.9l.3 .3v.3M21.1 142.1l-.1 .4-.2 .3M21.2 157.4l-.1 .1a.92 .92 0 0 0-1.3 .4 .92 .92 0 0 0 .6 1.3 .87 .87 0 0 0 1-.9v-.3h-.3v.3a.53 .53 0 0 1-.7 .5 .53 .53 0 0 1-.3-.8 .53 .53 0 0 1 .8-.1l.6-.2M21.5 143l-.3-.2a.82 .82 0 0 1-1.1-.4 .51 .51 0 0 1 .4-.6 .51 .51 0 0 1 .6 .5v.4h.3v-.4a.89 .89 0 0 0-1.1-.8 .89 .89 0 0 0-.6 1.3 .89 .89 0 0 0 1.4 .4h.1M22.4 144.4a8.5 8.5 0 0 0 0 11.8M22.7 144.7a8.2 8.2 0 0 0 0 11.3M23.6 145.6a6.9 6.9 0 0 0 0 9.5M23.8 145.8a6.6 6.6 0 0 0 0 9M24.8 146.8a5.2 5.2 0 0 0 0 7.1M19.3 162h.3"/>
</g>
<path d="M56 179.5l.7 .9-.3 .1z" fill="#332c2b"/>
<path d="M53.5 171.2v4.1" fill="none" stroke="#332c2b" stroke-width=".21"/>
<g fill="none" stroke="#008fd7" stroke-width=".21">
<path d="M55.7 179.8v4.1M131.3 179.8v4.1M55.7 186.8v4.4M131.3 186.8v4.4"/>
<circle cx="55.7" cy="185.4" r=".87"/>
<circle cx="131.2" cy="185.4" r=".87"/>
</g>
<path d="M56.7 125.3l.7 .9-.3 .2z" fill="#332c2b"/>
<g fill="none" stroke="#008fd7" stroke-width=".21">
<path d="M56.3 126v3M138.3 125.2h2.9M56.3 154.5v2.9M138.3 153.8h2.9"/>
<circle cx="56.3" cy="130.7" r=".87"/>
<circle cx="136.8" cy="125.1" r=".87"/>
<circle cx="56.3" cy="159.1" r=".87"/>
<circle cx="136.8" cy="153.7" r=".87"/>
</g>
<path d="M159.9 95.5a22.2 22.2 0 0 1 14.5-4.4 22.2 22.2 0 0 1 14.5 4.4 5.7 5.7 0 0 1 0 9.2 22.2 22.2 0 0 1-14.5 4.4 22.2 22.2 0 0 1-14.5-4.4 5.7 5.7 0 0 1 0-9.2zM178.4 108.8v6.4M152.5 172.8v3.3" fill="none" stroke="#332c2b" stroke-width=".21"/>
<path d="M161.3 96.3h10.3v7.9h-10.3zM166.2 152.3h6.5" fill="none" stroke="#e62129" stroke-width=".21"/>
<path d="M173.8 96.3h13.9v7.9h-13.9z" fill="none" stroke="#009b4c" stroke-width=".21"/>
<g fill="none" stroke="#000" stroke-width=".21">
<path d="M162.5 101.4v2.1h7.8v-2.1M163 102.4v.7h6.9v-.7M176.2 117h.2v.5M176.2 116.4h4.4v1.1h-4.4zM176.4 117.4h.3v.1M176.4 116.5v.3h-.2M176.4 116.5h4M176.6 116.7l.2 .1zM176.6 117.1l.2 .1zM177.1 119.5h2.6v1.2h-2.6zM177.1 116.7l.1 .1zM177.1 117.1l.1 .1z"/>
<path d="M177.2 119.5v.6h-.1M177.5 119.5v.2h-.3M177.5 119.9l.1 .1zM177.5 116.7l.1 .1zM177.5 117.1l.1 .1zM177.9 119.9l.1 .1zM177.9 116.7l.1 .1zM177.9 117.1l.1 .1zM178.3 119.9l.2 .1zM178.4 116.7l.1 .1zM178.4 117.1l.1 .1zM178.8 119.9l.1 .1z"/>
<path d="M178.8 116.7l.1 .1zM178.8 117.1l.1 .1zM179 119.5v.2h-1.2l-.1-.2M179.2 119.9l.1 .1zM179.2 116.7l.1 .1zM179.2 117.1l.1 .1zM179.3 119.5v.2h.3M179.6 119.6v.5h.1M179.6 116.7l.2 .1zM179.6 117.1l.2 .1zM179.9 117.5v-.1h-3v.1M180.1 116.7l.1 .1z"/>
<path d="M180.1 117.1l.1 .1zM180.4 116.8h.2M180.4 116.5v.3M180.5 117.4h-.3v.1M180.6 117h-.1v.5M186.7 100.6h-11.9v.7M186.7 100.6v.7M187.2 100.2h-12.8v2.1M187.2 100.2v2.1M177.1 120.3h.1v.2h2.4v-.2h.1M177.5 120.2l.1 .1zM177.9 120.2l.1 .1z"/>
<path d="M178.3 120.2l.2 .1zM178.8 120.2l.1 .1zM179.2 120.2l.1 .1z"/>
</g>
<g fill="#000" stroke="#000" stroke-width=".21">
<path d="M176.6 116.7l.2 .1z" fill-rule="evenodd"/>
<path d="M176.6 117.1l.2 .1z" fill-rule="evenodd"/>
<path d="M176.6 116.7l.2 .1z" fill-rule="evenodd"/>
<path d="M176.6 117.1l.2 .1z" fill-rule="evenodd"/>
<path d="M177.1 116.7l.1 .1z" fill-rule="evenodd"/>
<path d="M177.1 117.1l.1 .1z" fill-rule="evenodd"/>
<path d="M177.5 116.7l.1 .1z" fill-rule="evenodd"/>
<path d="M177.5 117.1l.1 .1z" fill-rule="evenodd"/>
<path d="M177.5 119.9l.1 .1z" fill-rule="evenodd"/>
<path d="M177.9 116.7l.1 .1z" fill-rule="evenodd"/>
<path d="M177.9 117.1l.1 .1z" fill-rule="evenodd"/>
<path d="M177.9 119.9l.1 .1z" fill-rule="evenodd"/>
<path d="M178.4 116.7l.1 .1z" fill-rule="evenodd"/>
<path d="M178.4 117.1l.1 .1z" fill-rule="evenodd"/>
<path d="M178.3 119.9l.2 .1z" fill-rule="evenodd"/>
<path d="M178.8 116.7l.1 .1z" fill-rule="evenodd"/>
<path d="M178.8 117.1l.1 .1z" fill-rule="evenodd"/>
<path d="M178.8 119.9l.1 .1z" fill-rule="evenodd"/>
<path d="M179.2 116.7l.1 .1z" fill-rule="evenodd"/>
<path d="M179.2 117.1l.1 .1z" fill-rule="evenodd"/>
<path d="M179.2 119.9l.1 .1z" fill-rule="evenodd"/>
<path d="M179.6 116.7l.2 .1z" fill-rule="evenodd"/>
<path d="M179.6 117.1l.2 .1z" fill-rule="evenodd"/>
<path d="M180.1 116.7l.1 .1z" fill-rule="evenodd"/>
<path d="M180.1 117.1l.1 .1z" fill-rule="evenodd"/>
<path d="M177.5 120.2l.1 .1z" fill-rule="evenodd"/>
<path d="M177.9 120.2l.1 .1z" fill-rule="evenodd"/>
<path d="M178.3 120.2l.2 .1z" fill-rule="evenodd"/>
<path d="M178.8 120.2l.1 .1z" fill-rule="evenodd"/>
<path d="M179.2 120.2l.1 .1z" fill-rule="evenodd"/>
</g>
<g fill="none" stroke="#332c2b" stroke-width=".21" stroke-dasharray=".4 .3" stroke-linecap="butt">
<circle cx="56.3" cy="125.2" r=".48"/>
<circle cx="142.1" cy="125.2" r=".48"/>
<circle cx="56.3" cy="153.8" r=".48"/>
<circle cx="142.1" cy="153.8" r=".48"/>
</g>
<circle cx="174.5" cy="152.3" r="1" fill="none" stroke="#e62129" stroke-width=".21" stroke-dasharray=".4 .6" stroke-linecap="butt"/>
<path d="M172.2 152.2l1.1 .1-1.1 .2z" fill="#e62129"/>
<g fill="none" stroke="#000" stroke-width=".21">
<circle cx="174.5" cy="152.3" r=".67"/>
<circle cx="174.5" cy="152.3" r=".29"/>
<circle cx="174.5" cy="152.3" r=".45"/>
</g>
<path d="M15 37h180v235h-180z" fill="none" stroke="#332c2b" stroke-width=".21"/>
<text font-size="8.5" fill="#332c2b" x="135.6" y="31">SHP-10K-HV</text>
<text font-size="4.9" fill="#332c2b" x="182.5" y="31">series</text>
<text font-size="4.2" fill="#332c2b" x="40.9" y="30.6">10KW High Efficiency Digital Power Supply</text>
<text font-size="3.5" fill="#332c2b" x="20.9" y="44.3">Mechanical Specification</text>
<text font-size="2.8" fill="#231f20" x="21" y="50.1">(Unit: mm , tolerance ±0.5mm)</text>
<g font-size="2.8" fill="#332c2b">
<text x="170.7" y="50.1">Case No.223</text>
<text x="20.6" y="54.7">※ Forced-Air Cooling (Blank type)</text>
</g>
<text font-size="2.8" x="21.4" y="205.3">※ Mounting Instruction</text>
<g font-size="2.5">
<text x="22.4" y="208.7">Hole No.</text>
<text x="32.7" y="208.7">Recommended Screw Size</text>
<text x="61.3" y="208.7">MAX. Penetration Depth L</text>
<text x="95" y="208.7">Recommended mounting torque</text>
<text x="43.3" y="212.5">M4</text>
<text x="71.4" y="212.4">5mm</text>
<text x="103.8" y="212.5">7~10Kgf-cm</text>
</g>
<g font-size="2.5" fill="#332c2b">
<text x="137.9" y="207.7">Mounting Surface</text>
<text x="167.1" y="206.5">Chassis of SHP-10K</text>
<text x="138.6" y="222">Mounting Screw</text>
</g>
<text font-size="2.5" fill="#008fd7" x="25.6" y="212.4">1</text>
<g font-size="2.3" fill="#332c2b">
<text x="99.2" y="64.6">460</text>
<text x="100.9" y="68.4">431.75</text>
<text x="53" y="75.4" transform="rotate(-90 53 75.4)">11.8</text>
<text x="139.4" y="72.5">94.75</text>
<text x="154.8" y="72.6">39.25</text>
<text x="57.5" y="80.8">4-M4 L=5mm</text>
<text x="41.1" y="87.7" transform="rotate(-90 41.1 87.7)">83.5</text>
<text x="53.1" y="86.6" transform="rotate(-90 53.1 86.6)">60</text>
<text x="164.5" y="89.1" transform="rotate(-90 164.5 89.1)">17</text>
<text x="98.4" y="112.4">384.8</text>
<text x="145.2" y="112.4">45.9</text>
<text x="144.9" y="122.7" transform="rotate(-90 144.9 122.7)">37.45</text>
<text x="58.1" y="127">4-M4 L=5mm</text>
<text x="162.3" y="131.8">-V</text>
<text x="144.9" y="141.2" transform="rotate(-90 144.9 141.2)">137</text>
<text x="162.4" y="143.9">+V</text>
<text x="167.7" y="140.7" transform="rotate(-90 167.7 140.7)">211</text>
<text x="177.9" y="165.9">10</text>
<text x="184.6" y="165.9">13</text>
<text x="139.4" y="172.5">94.75</text>
<text x="53" y="175.4" transform="rotate(-90 53 175.4)">11.7</text>
<text x="57.5" y="181.2">4-M4 L=5mm</text>
<text x="53.1" y="186.6" transform="rotate(-90 53.1 186.6)">60</text>
<text x="156.1" y="195.6">18 max.</text>
</g>
<g font-size="2.3">
<text x="39.7" y="141.3">direction</text>
<text x="40.3" y="139.2">Air flow</text>
<text x="93.2" y="139.3">(TOP View)</text>
</g>
<text font-size="2.3" fill="#e62129" x="157.6" y="152">Screw “A”</text>
<text font-size="2.1" fill="#e62129" x="163.8" y="95.9">CN53</text>
<text font-size="2.1" fill="#009b4c" x="178.3" y="95.9">CN86</text>
<text font-size="2.1" fill="#8b8b8c" x="157.9" y="277">File Name:SHP-10K-HV-SPEC 2025-09-15</text>
<text font-size="1.8" fill="#332c2b" x="159.2" y="154">(Note.4)</text>
<g font-size="1.7" fill="#008fd7">
<text x="55.3" y="85.9">1</text>
<text x="130.8" y="85.9">1</text>
<text x="136.4" y="125.7">1</text>
<text x="55.9" y="131.2">1</text>
<text x="136.4" y="154.3">1</text>
<text x="55.9" y="159.7">1</text>
<text x="55.3" y="186">1</text>
<text x="130.8" y="186">1</text>
</g>
<g font-size="1.4">
<text x="163.7" y="99.7">2</text>
<text x="163.7" y="97.8">1</text>
<text x="164.9" y="97.8">3</text>
<text x="164.9" y="99.7">4</text>
<text x="166.1" y="97.8">5</text>
<text x="166.1" y="99.7">6</text>
<text x="167.4" y="97.8">7</text>
<text x="167.4" y="99.7">8</text>
<text x="168.5" y="99.7">10</text>
<text x="168.9" y="97.8">9</text>
<text x="174.6" y="97.8">18</text>
<text x="174.6" y="99.8">17</text>
<text x="176.2" y="97.8">16141210</text>
<text x="176.2" y="99.8">1513</text>
<text x="179.3" y="99.8">11</text>
<text x="180.9" y="99.8">9</text>
<text x="182.3" y="97.8">8</text>
<text x="182.3" y="99.8">7</text>
<text x="183.5" y="97.8">6</text>
<text x="183.5" y="99.8">5</text>
<text x="185" y="97.8">4</text>
<text x="185" y="99.8">3</text>
<text x="186.3" y="97.8">2</text>
<text x="186.3" y="99.8">1</text>
</g>
<g font-size="1.4" fill="#332c2b">
<text x="176" y="161.9">1</text>
<text x="178.7" y="161.9">2</text>
<text x="182.1" y="161.9">3</text>
<text x="184.7" y="161.9">4</text>
</g>
<g font-size=".7" fill="#332c2b">
<text x="176.4" y="118.2">17</text>
<text x="177.5" y="119.4">CN53</text>
<text x="177.8" y="118.3">CN86</text>
<text x="180" y="118.2">1</text>
<text x="174.8" y="120.6">DIP-SW</text>
<text x="179.8" y="122.9">LED SVR SVR</text>
</g>
<text font-size=".6" fill="#332c2b" x="174.8" y="119">1 2 3</text>
<g font-size=".5" fill="#332c2b">
<text x="176.3" y="115.9">18</text>
<text x="177" y="119.4">1</text>
<text x="179.3" y="119.4">9</text>
<text x="180" y="115.9">2</text>
<text x="177" y="121.6">2</text>
<text x="179.2" y="121.6">10</text>
</g>
</svg>
